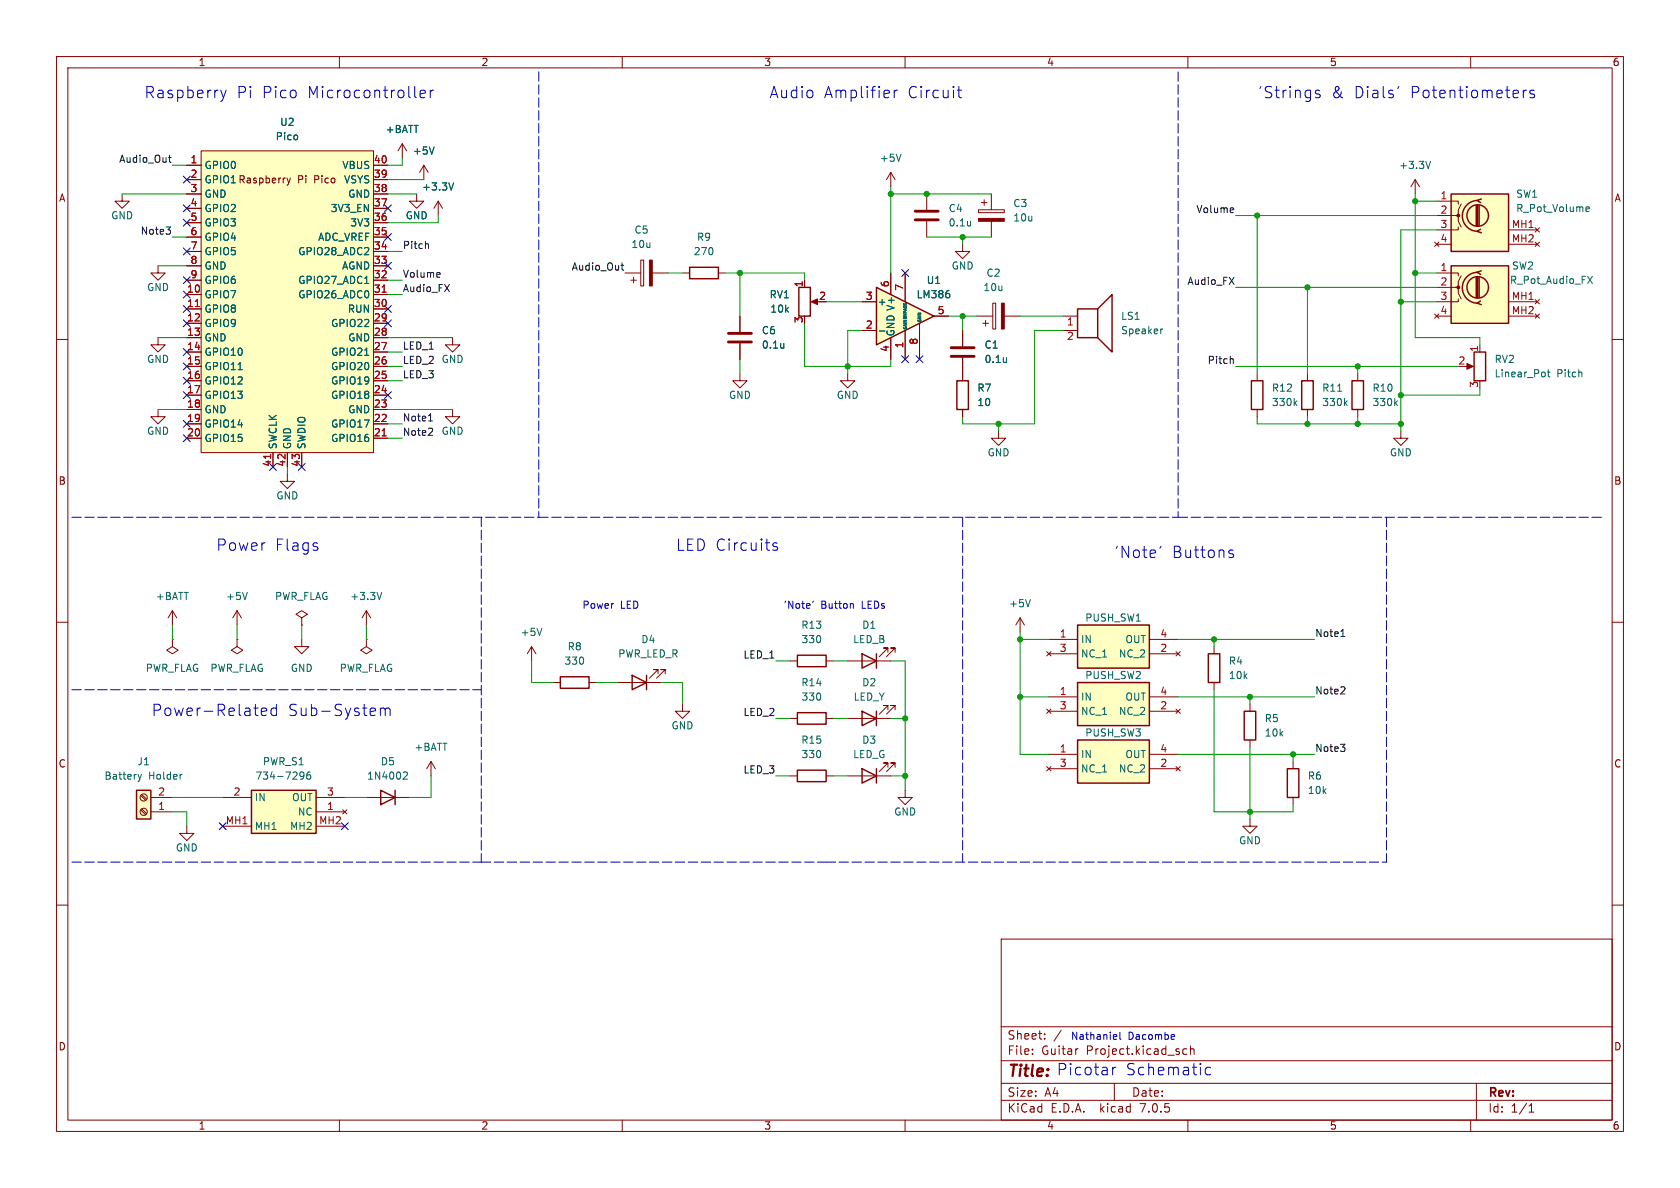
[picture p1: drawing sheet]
<svg xmlns="http://www.w3.org/2000/svg" width="297mm" height="210mm" viewBox="0 0 297 210" stroke-linecap="round" stroke-linejoin="round" font-family="sans-serif">
<g fill="none" stroke="#840000" stroke-width=".18">
<path d="M10 10h277v190h-277zM12 12h273v186h-273zM60 10v2M110 10v2M160 10v2M210 10v2M260 10v2M163.8 34.3v2.8M163.8 39.1v2.8M173 37.1h4.5v.5h-4.5zM173.5 35.8h1M174 35.3v1"/>
<path d="M175.3 34.3v2.8M175.3 39.1v2.8M250.2 31.8l-.8 1.2M250.2 31.8v2.5M250.2 31.8l.8 1.2M10 60h2M170.2 43.2v1.3h1.2l-1.2 1.2-1.3-1.2h1.3M285 60h2M176.5 76.2v1.3h1.3l-1.3 1.2-1.2-1.2h1.2M231.1 66v1.3M231.1 72.4v1.3M10 110h2"/>
<path d="M41.9 113v1.3l1 .6-1 .7-1-.7 1-.6M41.9 113h.1M41.9 108l-.8 1.2M41.9 108v2.5M41.9 108l.8 1.2M53.3 109.2l1.1-.6-1.1-.6-1 .6 1 .6v1.3M53.3 110.5h.1M53.3 113v1.3h1.3l-1.3 1.3-1.2-1.3h1.2M94 114.3l-.8 1.3M94 114.3v2.5M94 114.3l.7 1.3M116.3 119.1v-.7h-.7h.7l-1.5 1.5"/>
<path d="M117.6 119.1v-.7h-.8h.8l-1.5 1.5M149.9 116.8h7.6M157 115.3v-.7h-.8h.8l-1.6 1.5M158.2 115.3v-.7h-.7h.7l-1.5 1.5M285 110h2M97.8 120.7h1.3M104.1 120.7h1.3M109.2 120.7h7.6M139.7 127h1.3M146 127h1.3M10 160h2M39.4 141h5"/>
<path d="M39.4 146.1h5M55.9 143.5h5.1M55.9 141h5.1M55.9 146.1h5.1M60.6 143.1l.7 .8M61.3 143.1l-.7 .8M64.8 141h7.6M285 160h2M177 166h108v32h-108zM60 198v2M110 198v2M160 198v2"/>
<path d="M177 194.5h108M177 191.5h108M177 187.5h108M177 181.5h108M182.5 186.3v.1M182.5 185.5v.1M184.7 183.6v.1M184.7 182.8v.1M187.6 182.1l-1.3 2M190.6 185.4l-.3 .1M197 191.5v3M209.8 185.5l-.4-.1-.3 .3v.4l.1 .2h.6"/>
<path d="M210 198v2M210.5 185.5l.2-.1 .3 .1 .1 .9M210.5 184.9v1.5M260 198v2M261 191.5v6.5M270.3 196.6h.9M270.3 195.5l.4-.4v1.5"/>
</g>
<path d="M230.1 67.3h2.1v5.1h-2.1zM99.1 119.6h5v2.1h-5zM111.8 119.4l2.5 1.3-2.5 1.2zM114.3 119.4v2.5M152.4 115.6l2.5 1.2-2.5 1.3zM154.9 115.6v2.5M44.4 139.7h11.5v7.6h-11.5zM67.3 139.7l2.5 1.3-2.5 1.2zM69.8 139.7v2.5M141 126h5v2h-5z" fill="none" stroke="#840000" stroke-width=".25"/>
<path d="M252.9 28.5l-.4 1.3M237.8 71.2l.4 .5M238.2 70.9l-.5 .4M43.7 104.7l-.4 1.3M95.8 111.1l-.4 1.2M53.1 136.6l.1-.1 .5 .1a.84 .84 0 0 1-.3 1.1h-.3M53.7 137l-.2 .3-.4-.2M54.8 136.5h-.3a.85 .85 0 0 0 0 1.2l.4-.1v-.4l-.2-.2h-.4l-.1 .2M71.5 136.5h.4l.1 .3-.8 .9h.8" fill="none" stroke="#006464" stroke-width=".18"/>
<path d="M44.4 139.7h11.5v7.6h-11.5z" fill="#ffffc2" stroke="#ffffc2" stroke-width=".18"/>
<path d="M161.8 38.9h4.1M161.8 37.3h4.1" fill="none" stroke="#840000" stroke-width=".51"/>
<path d="M173 38.6h4.5v.5h-4.5z" fill="#840000" stroke="#840000" stroke-width=".18"/>
<path d="M154.9 50.8l10.2 5.1-10.2 5.1z" fill="#ffffc2"/>
<g fill="none" stroke="#840000" stroke-width=".25">
<path d="M256.5 34.3h10.2v10.2h-10.2zM261 36.3v3.6M261.2 35.4a2.73 2.73 0 0 0-2.7 2.8 2.73 2.73 0 0 0 2.7 2.7M261.2 36.3v3.6M261.5 36.3v3.6M261.9 35.2l-.8 .2 .6 .4M121.9 47.2h5.1v2.1h-5.1zM141.2 50.8h2.1v5.1h-2.1zM154.9 50.8l10.2 5.1-10.2 5.1zM190.5 54.6h3.6v5.1h-3.6zM194.1 54.6l2.5-2.5v10.1l-2.5-2.5M256.5 47h10.2v10.2h-10.2z"/>
<path d="M261 49v3.6M261.2 48.1a2.73 2.73 0 0 0-2.7 2.8 2.73 2.73 0 0 0 2.7 2.7M261.2 49v3.6M261.5 49v3.6M261.7 40.5l-.6 .4 .8 .2M261.7 53.2l-.6 .4 .8 .2M261.9 47.9l-.8 .2 .6 .4M169.2 67.3h2v5.1h-2zM221.2 67.3h2.1v5.1h-2.1zM239 67.3h2v5.1h-2zM260.6 62.2h2v5.1h-2zM141 115.8h5v2.1h-5z"/>
<path d="M190.5 110.5h12.7v7.6h-12.7zM213.6 115.6h2v5.1h-2zM24.1 139.7h2.6v5.1h-2.6zM141 136.1h5v2.1h-5zM152.4 125.7l2.5 1.3-2.5 1.3zM152.4 135.9l2.5 1.3-2.5 1.2zM154.9 125.7v2.6M154.9 135.9v2.5M190.5 130.8h12.7v7.6h-12.7zM190.5 120.7h12.7v7.6h-12.7zM220 125.7h2v5.1h-2zM227.6 135.9h2v5.1h-2z"/>
<circle cx="261.2" cy="38.1" r="1.9"/>
<circle cx="261.2" cy="50.8" r="1.9"/>
</g>
<g fill="none" stroke="#840000" stroke-width=".18">
<path d="M21.6 34.3v1.3h1.3l-1.3 1.2-1.3-1.2h1.3M33 29.2h2.6M33 31.8h2.6M33 34.3h2.6M33 39.4h2.6M33 36.8h2.6M35.6 26.7h30.4v53.3h-30.4zM50.7 31.5l.3 .8M51 32.3l-.3 .5M51.3 31.5l-.3 .8M66 29.2h2.6M66 31.8h2.6"/>
<path d="M66 34.3h2.6M66 39.4h2.6M66 36.8h2.6M71.1 25.4l-.7 1.3M71.1 25.4v2.5M71.1 25.4l.8 1.3M73.7 34.3v1.3h1.2l-1.2 1.2-1.3-1.2h1.3M74.9 29.2l-.7 1.3M74.9 29.2v2.6M74.9 29.2l.8 1.3M77.5 35.6l-.8 1.2M77.5 35.6v2.5"/>
<path d="M77.5 35.6l.7 1.2M157.5 30.5v2.5M157.5 30.5l-.8 1.3M157.5 30.5l.7 1.3M254 35.6h3.8v.5M254 38.1h3.8v1l.5 1M258.3 36.1l-.5 1v1h-.5M27.9 47v1.3h1.3l-1.3 1.2-1.2-1.2h1.2M27.9 59.7v1.3h1.3l-1.3 1.2-1.2-1.2h1.2M33 57.2h2.6M33 52.1h2.6M33 54.6h2.6"/>
<path d="M33 59.7h2.6M33 49.5h2.6M33 47h2.6M33 44.5h2.6M33 41.9h2.6M66 57.2h2.6M66 52.1h2.6M66 54.6h2.6M66 59.7h2.6M66 49.5h2.6M66 47h2.6M66 44.5h2.6"/>
<path d="M66 41.9h2.6M80 59.7v1.3h1.3l-1.3 1.2-1.3-1.2h1.3M110.5 48.3h2.8M111.5 49.5h1M112 49v1M113.3 46h.5v4.5h-.5zM115.3 48.3h2.8M120.6 48.3h1.3M127 48.3h1.3M130.8 55.9v2.8M142.2 49.5v1.3M143.8 53.3h1"/>
<path d="M152.4 58.4h2.5M152.4 53.3h2.5M157.5 48.3v3.8M157.5 59.7v3.8M160 48.3v5M160 58.4v5.1M162.6 57.2v6.3M165.1 55.9h2.5M170.2 58.4v2.8M172.7 55.9h2.8M173.7 57.2h1.1M174.2 56.6v1.1"/>
<path d="M175.5 53.6h.5v4.6h-.5zM177.5 55.9h2.8M188 58.4h2.5M188 55.9h2.5M253.6 42.8l.8 .8M253.6 55.5l.8 .8M254 48.3h3.8v.5M254 50.8h3.8v1l.5 1M254 55.9h2.5M254 43.2h2.5M254.4 42.8l-.8 .8M254.4 55.5l-.8 .8"/>
<path d="M257.8 40.1v.5h-3.8M257.8 52.8v.5h-3.8M258.3 48.8l-.5 1v1h-.5M266.8 53.3h5M266.8 55.9h5M266.8 40.6h5M266.8 43.2h5M271.4 40.3l.8 .7M271.4 42.8l.8 .8M271.4 53l.8 .7M271.4 55.5l.8 .8M272.2 40.3l-.8 .7"/>
<path d="M272.2 42.8l-.8 .8M272.2 53l-.8 .7M272.2 55.5l-.8 .8M27.9 72.4v1.3h1.3l-1.3 1.2-1.2-1.2h1.2M33 62.2h2.6M33 64.8h2.6M33 67.3h2.6M33 69.9h2.6M33 72.4h2.6M33 74.9h2.6M33 77.5h2.6M66 62.2h2.6"/>
<path d="M66 64.8h2.6M66 67.3h2.6M66 69.9h2.6M66 72.4h2.6M66 74.9h2.6M66 77.5h2.6M80 72.4v1.3h1.3l-1.3 1.2-1.3-1.2h1.3M130.8 66v1.3h1.3l-1.3 1.3-1.3-1.3h1.3M130.8 60.7v2.8M149.9 66v1.3h1.2l-1.2 1.3-1.3-1.3h1.3M170.2 63.2v4.1M170.2 72.4v1.3"/>
<path d="M222.2 66v1.3M222.2 72.4v1.3M240 66v1.3M240 72.4v1.3M247.6 76.2v1.3h1.3l-1.3 1.2-1.2-1.2h1.2M259.1 64.8h1M261.6 61v1.2M48.3 80v2.6M50.8 83.8v1.3h1.3l-1.3 1.3-1.3-1.3h1.3M50.8 80v2.6M53.3 80v2.6M30.5 113v1.3l1 .6-1 .7-1-.7 1-.6"/>
<path d="M30.5 113h.1M30.5 108l-.8 1.2M30.5 108v2.5M30.5 108l.7 1.2M64.8 113v1.3l1 .6-1 .7-1-.7 1-.6M64.8 113h.1M64.8 108l-.8 1.2M64.8 108v2.5M64.8 108l.7 1.2M139.7 116.8h1.3M146 116.8h1.3M180.3 109.2l-.7 1.3"/>
<path d="M180.3 109.2v2.6M180.3 109.2l.8 1.3M185 115.2l.8 .8M185.4 113h5.1M185.4 115.6h5.1M185.8 115.2l-.8 .8M203.2 113h5.1M203.2 115.6h5.1M207.9 115.2l.8 .8M208.7 115.2l-.8 .8M214.6 114.3v1.3M76.2 134.6l-.8 1.3"/>
<path d="M76.2 134.6v2.6M76.2 134.6l.8 1.3M120.6 124.5v1.2h1.3l-1.3 1.3-1.2-1.3h1.2M139.7 137.2h1.3M146 137.2h1.3M149.9 137.2h7.6M149.9 127h7.6M157 125.5v-.8h-.8h.8l-1.6 1.5M157 135.6v-.7h-.8h.8l-1.6 1.5M158.2 125.5v-.8h-.7h.7l-1.5 1.5M158.2 135.6v-.7h-.7h.7l-1.5 1.5M160 139.7v1.3h1.3l-1.3 1.2-1.3-1.2h1.3"/>
<path d="M185 135.5l.8 .8M185 125.3l.8 .8M185.4 133.4h5.1M185.4 135.9h5.1M185.4 123.2h5.1M185.4 125.7h5.1M185.8 135.5l-.8 .8M185.8 125.3l-.8 .8M203.2 133.4h5.1M203.2 135.9h5.1M203.2 123.2h5.1M203.2 125.7h5.1"/>
<path d="M207.9 135.5l.8 .8M207.9 125.3l.8 .8M208.7 135.5l-.8 .8M208.7 125.3l-.8 .8M214.6 120.7v1.2M221 124.5v1.2M221 130.8v1.3M228.6 134.6v1.3M24.9 140.6l.9 .9M24.9 143.2l.9 .8M25.1 140.5l.8 .8M25.1 143l.8 .8"/>
<path d="M26.7 143.5h3.8M26.7 141h3.8M33 146.1v1.2h1.3l-1.3 1.3-1.3-1.3h1.3M221 144.8v1.3h1.2l-1.2 1.2-1.3-1.2h1.3M228.6 141v1.2"/>
<circle cx="25.4" cy="143.5" r=".63"/>
<circle cx="25.4" cy="141" r=".63"/>
</g>
<g fill="none" stroke="#006464" stroke-width=".18">
<path d="M76.7 26l-.4 1.2M80.2 32.3l-.4 1.3M159.3 27.2l-.4 1.3M280.4 37.2l.2 .2 .3-.1M280.4 36.7l.2-.1h.2l.2 .1v.2l-.6 .1M64.5 50.1h.7M155.5 58.5h.9M205.6 58.2h-.3M280.7 48.8l.8 1.3M281.5 48.8l-.8 1.3M42.1 65.3h.7M64.5 62.8h.7"/>
<path d="M228.9 71.2l.4 .5M229.3 70.9l-.5 .4M246.7 71.2l.4 .5M247.1 70.9l-.5 .4M273.5 65.8h.5M273.7 65.3v1.1l.3 .2M279.6 65.8l.1 .8M67.5 104.7l-.4 1.3M182.2 106l-.5 1.3M24.4 136.9l.3 .8M24.7 137.7l-.1 .3M25 136.9l-.3 .8"/>
<path d="M32.2 136.9l-.2 .1"/>
</g>
<g fill="#840000" stroke="#840000" stroke-width=".18">
<path d="M177 53.6h.5v4.6h-.5z"/>
<path d="M143.4 53.3l1.1-.5v1z"/>
<path d="M259.3 64.3l1.2 .5-1.2 .5z"/>
<path d="M114.8 46h.5v4.5h-.5z"/>
<circle cx="257.8" cy="38.1" r=".25"/>
<circle cx="257.8" cy="50.8" r=".25"/>
</g>
<path d="M128.8 58.9h4M128.8 60.5h4M168.1 63h4.1M168.1 61.5h4.1" fill="none" stroke="#840000" stroke-width=".51"/>
<g fill="#ffffc2" stroke="#ffffc2" stroke-width=".18">
<path d="M190.5 130.8h12.7v7.6h-12.7z"/>
<path d="M190.5 120.7h12.7v7.6h-12.7z"/>
<path d="M190.5 110.5h12.7v7.6h-12.7z"/>
<path d="M35.6 26.7h30.4v53.3h-30.4z"/>
<path d="M256.5 34.3h10.2v10.2h-10.2z"/>
<path d="M256.5 47h10.2v10.2h-10.2z"/>
<path d="M24.1 139.7h2.6v5.1h-2.6z"/>
</g>
<path d="M34.5 54.2h.8M67.6 51.7h.7M67.6 77.1h.7M47.8 80.3v.7" fill="none" stroke="#a90000" stroke-width=".18"/>
<g fill="none" stroke="#0f0f0f" stroke-width=".18">
<path d="M29.8 27.9h.5M30 28.5l.3 .2M217.9 36.7l.2 .3-.6 .2M218 37.5l-.1 .1M29.4 40.1h.7l-.4 .5M30.1 40.7v.6M75.4 43.1l.4 .2v.6M77.6 48.2l.2 .3-.6 .1M77.8 49h-.2M109.8 46.9h.5M110 47.6l.3 .1M75.8 74.4h.7"/>
<path d="M76 73.3l.1-.2v1.3M76.4 75.7l.1 .2-.1 .3-.7 .8h.8M217.9 63.4l.1 .2v.7M237 112.5h.8M237.3 111.4l.1-.2v1.3M237 131.6h.8l-.5 .5M237.7 132.1l.1 .2-.1 .5M237.7 121.5l.1 .1-.1 .4-.7 .7h.8"/>
</g>
<g fill="none" stroke="#0000c2" stroke-width=".18">
<path d="M39 15.9l.5 1.4M39.5 17.3l-.2 .5-.3 .1M40 15.9l-.5 1.4M73.3 17l.3 .3M74.3 16.6l.9-.2-.1-.4-.6-.1-.2 .3 .1 1 .1 .1 .6-.1M76.1 15.9v1.4M76.6 15.9a.51 .51 0 0 0-.5 .4M158.1 15.9v1.4M158.7 15.9a.51 .51 0 0 0-.6 .4M169.2 15.9h.8M169.5 15.3v1.7l.1 .2 .4 .1M233.3 16l-.5-.1-.3 .3 .1 .3 .7 .2 .1 .2-.1 .3-.2 .1-.6-.1"/>
<path d="M247.3 15.3l-.2 .4M269.3 15.9v1.4M269.9 15.9a.51 .51 0 0 0-.6 .4M271.2 16l-.5-.1-.3 .3 .1 .3 .7 .2 .1 .2-.1 .3-.2 .1-.6-.1M56.1 96.7l.1 .2-.1 .3M137.4 96h-.5l-.3 .2 .1 .3 .7 .2 .1 .2-.1 .3-.2 .1-.6-.1M205.2 96.6l-.2 .3M217.3 97.8l.7 .2 .1 .3-.3 .3-.6-.1M217.3 97.3l.2-.1 .5 .1M143.8 106.3l-.1 .2M150.5 106.7l.4 .2v.6M46.2 125.8l1-.2-.1-.3-.6-.1-.3 .2 .1 1 .2 .1 .6-.1"/>
<path d="M48.9 125.3l-.6-.1-.4 .3v.6l.2 .3 .2 .1 .6-.1M48.9 124.5v2M67.2 125.4a.5 .5 0 0 1 .9 0M67.2 125.2v1.3M68.1 125.4l.3-.2 .5 .1 .1 1.2M68.1 125.4v1.1M196.7 188.7v1.3M197 182.9l.4 .1v.2l-.6 .1M197.3 188.7a.51 .51 0 0 0-.6 .3M197.4 183.7h-.4M198 182.5v1.1l.2 .1M207.2 182.9l.4 .1 .1 .2-.7 .1"/>
<path d="M207.6 183.7h-.4M214 188.8l-.5-.1-.4 .3v.6l.2 .3 .2 .1 .5-.1"/>
</g>
<path d="M95.2 12.7v78.7M208.3 12.7v78.7M12.7 91.4h82.5M85.1 91.4v61M95.2 91.4h113.1M170.2 91.4v61M208.3 91.4h74.9M245.1 91.4v61M12.7 121.9h72.4M12.7 152.4h72.4M85.1 152.4h60.9M146 152.4h99.1" fill="none" stroke="#0000c2" stroke-width=".18" stroke-dasharray="1.7 .6"/>
<g fill="none" stroke="#009600" stroke-width=".18">
<path d="M21.6 34.3h11.4M30.5 29.2h2.5M68.6 34.3h5.1M68.6 31.8h6.3M71.1 27.9v1.3h-2.5M77.5 38.1v1.3h-8.9M157.5 34.3h17.8M157.5 33v15.3M218.4 38.1h35.6M222.2 38.1v27.9M250.2 34.3v25.4h11.4v1.3M250.2 35.6h3.8"/>
<path d="M27.9 59.7h5.1M27.9 47h5.1M30.5 41.9h2.5M68.6 59.7h11.4M68.6 44.5h2.5M68.6 52.1h2.5M68.6 49.5h2.5M118.1 48.3h2.5M128.3 48.3h13.9v1.2M130.8 48.3v7.6M142.2 57.2v7.6h15.3v-1.3M146 53.3h6.4"/>
<path d="M152.4 58.4h-2.5v7.6M163.8 41.9h11.5M167.6 55.9h5.1M170.2 41.9v1.3M170.2 55.9v2.5M180.3 55.9h7.7M188 58.4h-5.1v16.5h-12.7v-1.2M218.4 50.8h35.6M231.1 50.8v15.2M247.6 53.3h6.4M250.2 48.3h3.8M254 40.6h-6.4v35.6"/>
<path d="M27.9 72.4h5.1M68.6 64.8h2.5M68.6 74.9h2.5M68.6 67.3h2.5M68.6 62.2h2.5M68.6 72.4h11.4M68.6 77.5h2.5M130.8 63.5v2.5M176.5 74.9v1.3M218.4 64.8h39.4M222.2 73.7v1.2h25.4M231.1 73.7v1.2"/>
<path d="M240 64.8v1.2M240 73.7v1.2M261.6 68.6v1.3h-14M50.8 82.6v1.2M30.5 110.5v2.5M41.9 110.5v2.5M53.3 110.5v2.5M64.8 110.5v2.5M94 116.8v3.9h3.8M137.2 116.8h2.5M147.3 116.8h2.6M157.5 116.8h2.5v22.9"/>
<path d="M180.3 111.8v21.6h5.1M180.3 113h5.1M208.3 113h24.1M214.6 113v1.3M76.2 137.2v3.8h-3.8M105.4 120.7h3.8M116.8 120.7h3.8v3.8M137.2 127h2.5M137.2 137.2h2.5M147.3 127h2.6M147.3 137.2h2.6M157.5 127h2.5"/>
<path d="M157.5 137.2h2.5M180.3 123.2h5.1M208.3 123.2h24.1M208.3 133.4h24.1M214.6 121.9v21.6h14v-1.3M221 123.2v1.3M221 132.1v12.7M228.6 133.4v1.2M30.5 141h8.9M30.5 143.5h2.5v2.6M61 141h3.8"/>
</g>
<g fill="none" stroke="#000084" stroke-width=".18">
<path d="M32.4 31.1l1.2 1.3M32.4 36.2l1.2 1.2M32.4 38.8l1.2 1.2M33.6 31.1l-1.2 1.3M33.6 36.2l-1.2 1.2M33.6 38.8l-1.2 1.2M68 36.2l1.2 1.2M69.2 36.2l-1.2 1.2M32.4 43.8l1.2 1.3M32.4 48.9l1.2 1.2M32.4 54l1.2 1.2M32.4 51.5l1.2 1.2"/>
<path d="M32.4 56.5l1.2 1.3M33.6 43.8l-1.2 1.3M33.6 48.9l-1.2 1.2M33.6 54l-1.2 1.2M33.6 51.5l-1.2 1.2M33.6 56.5l-1.2 1.3M68 56.5l1.2 1.3M68 41.3l1.2 1.2M68 54l1.2 1.2M68 46.4l1.2 1.2M69.2 56.5l-1.2 1.3M69.2 41.3l-1.2 1.2"/>
<path d="M69.2 54l-1.2 1.2M69.2 46.4l-1.2 1.2M159.4 47.7l1.2 1.2M160.6 47.7l-1.2 1.2M32.4 66.7l1.2 1.2M32.4 76.9l1.2 1.2M32.4 61.6l1.2 1.2M32.4 74.3l1.2 1.2M32.4 69.2l1.2 1.3M32.4 64.2l1.2 1.2M33.6 66.7l-1.2 1.2M33.6 76.9l-1.2 1.2"/>
<path d="M33.6 61.6l-1.2 1.2M33.6 74.3l-1.2 1.2M33.6 69.2l-1.2 1.3M33.6 64.2l-1.2 1.2M68 69.2l1.2 1.3M69.2 69.2l-1.2 1.3M159.4 62.9l1.2 1.2M160.6 62.9l-1.2 1.2M162 62.9l1.2 1.2M163.2 62.9l-1.2 1.2M47.7 81.9l1.2 1.3M48.9 81.9l-1.2 1.3"/>
<path d="M52.7 81.9l1.2 1.3M53.9 81.9l-1.2 1.3M38.8 145.4l1.2 1.3M40 145.4l-1.2 1.3M60.4 145.4l1.2 1.3M61.6 145.4l-1.2 1.3"/>
</g>
<g fill="#009600" stroke="#009600" stroke-width=".18">
<circle cx="163.8" cy="34.3" r=".46"/>
<circle cx="170.2" cy="41.9" r=".46"/>
<circle cx="157.5" cy="34.3" r=".46"/>
<circle cx="170.2" cy="55.9" r=".46"/>
<circle cx="130.8" cy="48.3" r=".46"/>
<circle cx="149.9" cy="64.8" r=".46"/>
<circle cx="180.3" cy="123.2" r=".46"/>
<circle cx="180.3" cy="113" r=".46"/>
<circle cx="250.2" cy="48.3" r=".46"/>
<circle cx="247.6" cy="53.3" r=".46"/>
<circle cx="231.1" cy="50.8" r=".46"/>
<circle cx="250.2" cy="35.6" r=".46"/>
<circle cx="247.6" cy="74.9" r=".46"/>
<circle cx="247.6" cy="69.9" r=".46"/>
<circle cx="228.6" cy="133.4" r=".46"/>
<circle cx="214.6" cy="113" r=".46"/>
<circle cx="221" cy="143.5" r=".46"/>
<circle cx="221" cy="123.2" r=".46"/>
<circle cx="222.2" cy="38.1" r=".46"/>
<circle cx="231.1" cy="74.9" r=".46"/>
<circle cx="240" cy="64.8" r=".46"/>
<circle cx="240" cy="74.9" r=".46"/>
<circle cx="176.5" cy="74.9" r=".46"/>
<circle cx="160" cy="127" r=".46"/>
<circle cx="160" cy="137.2" r=".46"/>
</g>
<g font-size="2.8" fill="#0000c2">
<text x="25.4" y="17.5">Raspberry</text>
<text x="41.7" y="17.5">Pi</text>
<text x="46.1" y="17.5">Pico</text>
<text x="54.1" y="17.5">Microcontroller</text>
<text x="135.9" y="17.5">Audio</text>
<text x="145.5" y="17.5">Amplifier</text>
<text x="160.2" y="17.5">Circuit</text>
<text x="222.2" y="17.5">'Strings</text>
<text x="235.2" y="17.5">&amp;</text>
<text x="239.2" y="17.5">Dials'</text>
<text x="249.1" y="17.5">Potentiometers</text>
<text x="38.1" y="97.5">Power</text>
<text x="48.5" y="97.5">Flags</text>
<text x="119.4" y="97.5">LED Circuits</text>
<text x="196.8" y="98.8">'Note'</text>
<text x="207" y="98.8">Buttons</text>
<text x="26.7" y="126.8">Power-Related</text>
<text x="50.7" y="126.8">Sub-System</text>
<text x="186.7" y="190.2">Picotar</text>
<text x="198.9" y="190.2">Schematic</text>
</g>
<text font-size="2.8" fill="#840000" x="178" y="190.8">Title:</text>
<g font-size="2.1" fill="#840000">
<text x="178" y="183.9">Sheet:</text>
<text x="178" y="186.6">File:</text>
<text x="184" y="186.6">Guitar</text>
<text x="191.9" y="186.6">Project.kicad_sch</text>
<text x="178" y="196.8">KiCad</text>
<text x="178" y="194">Size:</text>
<text x="184.6" y="194">A4</text>
<text x="185.7" y="196.8">E.D.A.</text>
<text x="194.4" y="196.8">kicad</text>
<text x="200" y="194">Date:</text>
<text x="201.5" y="196.8">7.0.5</text>
<text x="263" y="194.2">Rev:</text>
<text x="263" y="196.8">Id:</text>
<text x="267" y="196.8">1/1</text>
</g>
<g font-size="1.8" fill="#840000">
<text x="35" y="11.8">1</text>
<text x="85" y="11.8">2</text>
<text x="135" y="11.8">3</text>
<text x="185" y="11.8">4</text>
<text x="235" y="11.8">5</text>
<text x="285" y="11.8">6</text>
<text x="10.4" y="35.8">A</text>
<text x="36.1" y="32.6">GPIO1 Raspberry</text>
<text x="52.6" y="32.6">Pi</text>
<text x="55.6" y="32.6">Pico</text>
<text x="285.4" y="35.8">A</text>
<text x="10.3" y="85.8">B</text>
<text x="285.3" y="85.8">B</text>
<text x="10.3" y="135.8">C</text>
<text x="285.3" y="135.8">C</text>
<text x="10.3" y="185.8">D</text>
<text x="285.3" y="185.8">D</text>
<text x="35" y="199.8">1</text>
<text x="85" y="199.8">2</text>
<text x="135" y="199.8">3</text>
<text x="185" y="199.8">4</text>
<text x="235" y="199.8">5</text>
<text x="285" y="199.8">6</text>
</g>
<g font-size="1.8" fill="#006464">
<text x="49.5" y="22.4">U2</text>
<text x="68.1" y="23.7">+BATT</text>
<text x="48.7" y="25">Pico</text>
<text x="72.9" y="27.5">+5V</text>
<text x="155.5" y="28.8">+5V</text>
<text x="36.1" y="30">GPIO0</text>
<text x="36.1" y="35.1">GND</text>
<text x="36.1" y="32.6">GPIO1</text>
<text x="60.5" y="30">VBUS</text>
<text x="60.8" y="32.6">VSYS</text>
<text x="61.5" y="35.1">GND</text>
<text x="74.6" y="33.8">+3.3V</text>
<text x="247.3" y="30">+3.3V</text>
<text x="268" y="35.1">SW1</text>
<text x="19.6" y="38.9">GND</text>
<text x="36.1" y="37.7">GPIO2</text>
<text x="36.1" y="40.2">GPIO3</text>
<text x="58.5" y="37.7">3V3_EN</text>
<text x="61.9" y="40.2">3V3</text>
<text x="71.7" y="38.9">GND</text>
<text x="112.1" y="41.5">C5</text>
<text x="167.6" y="37.7">C4</text>
<text x="167.6" y="40.2">0.1u</text>
<text x="179.1" y="36.8">C3</text>
<text x="179.1" y="39.3">10u</text>
<text x="268" y="37.7">R_Pot_Volume</text>
<text x="36.1" y="42.7">GPIO4</text>
<text x="36.1" y="45.3">GPIO5</text>
<text x="36.1" y="47.8">GND</text>
<text x="52.7" y="45.3">GPIO28_ADC2</text>
<text x="56.2" y="42.7">ADC_VREF</text>
<text x="60.4" y="47.8">AGND</text>
<text x="111.6" y="44">10u</text>
<text x="122.6" y="45.3">270</text>
<text x="123.2" y="42.7">R9</text>
<text x="168.2" y="47.8">GND</text>
<text x="267.2" y="47.8">SW2</text>
<text x="25.9" y="51.6">GND</text>
<text x="36.1" y="52.9">GPIO7</text>
<text x="36.1" y="50.4">GPIO6</text>
<text x="52.7" y="52.9">GPIO26_ADC0</text>
<text x="52.7" y="50.4">GPIO27_ADC1</text>
<text x="136" y="52.9">RV1</text>
<text x="162" y="52.9">LM386</text>
<text x="163.8" y="50.4">U1</text>
<text x="173.8" y="51.6">10u</text>
<text x="174.3" y="49.1">C2</text>
<text x="266.9" y="50.4">R_Pot_Audio_FX</text>
<text x="36.1" y="55.4">GPIO8</text>
<text x="36.1" y="58">GPIO9</text>
<text x="58.5" y="58">GPIO22</text>
<text x="61.5" y="55.4">RUN</text>
<text x="134.6" y="59.2">C6</text>
<text x="136.1" y="55.4">10k</text>
<text x="155.1" y="54.2">+</text>
<text x="158.3" y="59.6" transform="rotate(-90 158.3 59.6)">GND V+</text>
<text x="198.1" y="56.7">LS1</text>
<text x="198.1" y="59.2">Speaker</text>
<text x="25.9" y="64.3">GND</text>
<text x="36.1" y="60.5">GND</text>
<text x="36.1" y="63.1">GPIO10</text>
<text x="36.1" y="65.6">GPIO11</text>
<text x="58.5" y="65.6">GPIO20</text>
<text x="58.5" y="63.1">GPIO21</text>
<text x="61.5" y="60.5">GND</text>
<text x="78" y="64.3">GND</text>
<text x="134.6" y="61.8">0.1u</text>
<text x="174" y="61.8">C1</text>
<text x="174" y="64.3">0.1u</text>
<text x="264.2" y="64.3">RV2</text>
<text x="36.1" y="68.1">GPIO12</text>
<text x="36.1" y="70.7">GPIO13</text>
<text x="58.5" y="70.7">GPIO18</text>
<text x="58.5" y="68.1">GPIO19</text>
<text x="128.8" y="70.7">GND</text>
<text x="147.9" y="70.7">GND</text>
<text x="172.7" y="69.4">R7</text>
<text x="172.7" y="71.9">10</text>
<text x="224.8" y="69.4">R12</text>
<text x="224.8" y="71.9">330k</text>
<text x="233.7" y="69.4">R11</text>
<text x="233.7" y="71.9">330k</text>
<text x="242.6" y="69.4">R10</text>
<text x="242.6" y="71.9">330k</text>
<text x="264.2" y="66.9">Linear_Pot</text>
<text x="275.2" y="66.9">Pitch</text>
<text x="25.9" y="77">GND</text>
<text x="36.1" y="73.2">GND</text>
<text x="36.1" y="75.8">GPIO14</text>
<text x="58.5" y="75.8">GPIO17</text>
<text x="61.5" y="73.2">GND</text>
<text x="78" y="77">GND</text>
<text x="36.1" y="78.3">GPIO15</text>
<text x="49.1" y="79.5" transform="rotate(-90 49.1 79.5)">SWCLK</text>
<text x="51.6" y="79.5" transform="rotate(-90 51.6 79.5)">GND</text>
<text x="54.2" y="79.5" transform="rotate(-90 54.2 79.5)">SWDIO</text>
<text x="58.5" y="78.3">GPIO16</text>
<text x="174.5" y="80.8">GND</text>
<text x="245.7" y="80.8">GND</text>
<text x="48.8" y="88.5">GND</text>
<text x="27.5" y="106.2">+BATT</text>
<text x="39.9" y="106.2">+5V</text>
<text x="48.6" y="106.2">PWR_FLAG</text>
<text x="61.9" y="106.2">+3.3V</text>
<text x="178.3" y="107.5">+5V</text>
<text x="92" y="112.6">+5V</text>
<text x="113.3" y="113.9">D4</text>
<text x="141.6" y="111.3">R13</text>
<text x="141.6" y="113.9">330</text>
<text x="150.8" y="113.9">LED_B</text>
<text x="152.4" y="111.3">D1</text>
<text x="191" y="113.9">IN</text>
<text x="191.8" y="110">PUSH_SW1</text>
<text x="198.9" y="113.9">OUT</text>
<text x="25.7" y="118.9">PWR_FLAG</text>
<text x="37.1" y="118.9">PWR_FLAG</text>
<text x="51.3" y="118.9">GND</text>
<text x="60" y="118.9">PWR_FLAG</text>
<text x="99.7" y="117.7">330</text>
<text x="100.3" y="115.1">R8</text>
<text x="109.2" y="116.4">PWR_LED_R</text>
<text x="191" y="116.4">NC_1</text>
<text x="197.8" y="116.4">NC_2</text>
<text x="217.2" y="117.7">R4</text>
<text x="141.6" y="121.5">R14</text>
<text x="141.6" y="124">330</text>
<text x="150.9" y="124">LED_Y</text>
<text x="152.4" y="121.5">D2</text>
<text x="191" y="124">IN</text>
<text x="191.8" y="120.2">PUSH_SW2</text>
<text x="198.9" y="124">OUT</text>
<text x="217.2" y="120.2">10k</text>
<text x="118.7" y="129.1">GND</text>
<text x="141.6" y="131.6">R15</text>
<text x="152.4" y="131.6">D3</text>
<text x="191" y="126.6">NC_1</text>
<text x="191.8" y="130.4">PUSH_SW3</text>
<text x="197.8" y="126.6">NC_2</text>
<text x="223.5" y="127.8">R5</text>
<text x="223.5" y="130.4">10k</text>
<text x="18.4" y="138">Battery</text>
<text x="24.2" y="135.4">J1</text>
<text x="26.2" y="138">Holder</text>
<text x="45.1" y="138">734-7296</text>
<text x="46.4" y="135.4">PWR_S1</text>
<text x="64.8" y="138">1N4002</text>
<text x="67.3" y="135.4">D5</text>
<text x="73.2" y="132.9">+BATT</text>
<text x="141.6" y="134.2">330</text>
<text x="150.8" y="134.2">LED_G</text>
<text x="191" y="134.2">IN</text>
<text x="191" y="136.7">NC_1</text>
<text x="197.8" y="136.7">NC_2</text>
<text x="198.9" y="134.2">OUT</text>
<text x="231.1" y="138">R6</text>
<text x="45" y="141.8">IN</text>
<text x="51.6" y="141.8">OUT</text>
<text x="231.1" y="140.5">10k</text>
<text x="45" y="146.9">MH1</text>
<text x="51.3" y="146.9">MH2</text>
<text x="52.6" y="144.3">NC</text>
<text x="158" y="144.3">GND</text>
<text x="219" y="149.4">GND</text>
<text x="31" y="150.7">GND</text>
</g>
<g font-size="1.8" fill="#0f0f0f">
<text x="21" y="28.9">Audio_Out</text>
<text x="24.8" y="41.6">Note3</text>
<text x="211.5" y="37.8">Volume</text>
<text x="71.1" y="44.1">Pitch</text>
<text x="101" y="47.9">Audio_Out</text>
<text x="71.1" y="49.2">Volume</text>
<text x="71.1" y="51.7">Audio_FX</text>
<text x="209.9" y="50.5">Audio_FX</text>
<text x="71.1" y="61.9">LED_1</text>
<text x="71.1" y="64.4">LED_2</text>
<text x="213.5" y="64.4">Pitch</text>
<text x="71.1" y="67">LED_3</text>
<text x="71.1" y="74.6">Note1</text>
<text x="71.1" y="77.1">Note2</text>
<text x="232.4" y="112.7">Note1</text>
<text x="131.4" y="116.5">LED_1</text>
<text x="232.4" y="122.8">Note2</text>
<text x="131.4" y="126.7">LED_2</text>
<text x="131.4" y="136.8">LED_3</text>
<text x="232.4" y="133">Note3</text>
</g>
<g font-size="1.8" fill="#a90000">
<text x="33.6" y="29">1</text>
<text x="66" y="29">40</text>
<text x="33.6" y="31.5">2</text>
<text x="33.6" y="34">3</text>
<text x="66" y="34">38</text>
<text x="66" y="31.5">39</text>
<text x="254.6" y="35.3">1</text>
<text x="33.6" y="36.6">4</text>
<text x="33.6" y="39.1">5</text>
<text x="33.6" y="41.7">6</text>
<text x="66" y="41.7">35</text>
<text x="66" y="39.1">36</text>
<text x="66" y="36.6">37</text>
<text x="254.6" y="37.8">2</text>
<text x="254.6" y="40.4">3</text>
<text x="267.2" y="40.4">MH1</text>
<text x="33.6" y="44.2">7</text>
<text x="33.6" y="46.7">8</text>
<text x="66" y="46.7">33</text>
<text x="66" y="44.2">34</text>
<text x="254.6" y="42.9">4</text>
<text x="267.2" y="42.9">MH2</text>
<text x="33" y="51.8">10</text>
<text x="33.6" y="49.3">9</text>
<text x="66" y="51.8">31</text>
<text x="66" y="49.3">32</text>
<text x="142" y="50.8" transform="rotate(-90 142 50.8)">1</text>
<text x="144.7" y="53.1">2</text>
<text x="153" y="53.1">3</text>
<text x="157.2" y="50.8" transform="rotate(-90 157.2 50.8)">6</text>
<text x="159.8" y="51.5" transform="rotate(-90 159.8 51.5)">7</text>
<text x="254.6" y="48">1</text>
<text x="254.6" y="50.5">2</text>
<text x="254.6" y="53.1">3</text>
<text x="267.2" y="53.1">MH1</text>
<text x="33" y="54.4">11</text>
<text x="33" y="56.9">12</text>
<text x="33" y="59.4">13</text>
<text x="66" y="59.4">28</text>
<text x="66" y="56.9">29</text>
<text x="66" y="54.4">30</text>
<text x="142" y="57.2" transform="rotate(-90 142 57.2)">3</text>
<text x="153" y="58.2">2</text>
<text x="165.7" y="55.6">5</text>
<text x="188.6" y="57.8">1</text>
<text x="254.6" y="55.6">4</text>
<text x="267.2" y="55.6">MH2</text>
<text x="33" y="62">14</text>
<text x="33" y="64.5">15</text>
<text x="66" y="64.5">26</text>
<text x="66" y="62">27</text>
<text x="157.2" y="62.3" transform="rotate(-90 157.2 62.3)">4</text>
<text x="159.8" y="61.6" transform="rotate(-90 159.8 61.6)">1</text>
<text x="162.3" y="61" transform="rotate(-90 162.3 61)">8</text>
<text x="188.6" y="60.3">2</text>
<text x="257.8" y="64.5">2</text>
<text x="261.4" y="62.3" transform="rotate(-90 261.4 62.3)">1</text>
<text x="33" y="67.1">16</text>
<text x="33" y="69.6">17</text>
<text x="66" y="69.6">24</text>
<text x="66" y="67.1">25</text>
<text x="261.4" y="68.6" transform="rotate(-90 261.4 68.6)">3</text>
<text x="33" y="72.1">18</text>
<text x="33" y="74.7">19</text>
<text x="33" y="77.2">20</text>
<text x="66" y="77.2">21</text>
<text x="66" y="74.7">22</text>
<text x="66" y="72.1">23</text>
<text x="48" y="82.6" transform="rotate(-90 48 82.6)">41</text>
<text x="50.5" y="82.6" transform="rotate(-90 50.5 82.6)">42</text>
<text x="53.1" y="82.6" transform="rotate(-90 53.1 82.6)">43</text>
<text x="187.3" y="112.8">1</text>
<text x="205.1" y="112.8">4</text>
<text x="187.3" y="115.3">3</text>
<text x="205.1" y="115.3">2</text>
<text x="187.3" y="122.9">1</text>
<text x="187.3" y="125.5">3</text>
<text x="205.1" y="125.5">2</text>
<text x="205.1" y="122.9">4</text>
<text x="187.3" y="133.1">1</text>
<text x="187.3" y="135.6">3</text>
<text x="205.1" y="135.6">2</text>
<text x="205.1" y="133.1">4</text>
<text x="27.9" y="143.3">1</text>
<text x="27.9" y="140.7">2</text>
<text x="41.2" y="140.7">2</text>
<text x="57.8" y="143.3">1</text>
<text x="57.8" y="140.7">3</text>
<text x="39.9" y="145.8">MH1</text>
<text x="56.4" y="145.8">MH2</text>
</g>
<g font-size="1.8" fill="#0000c2">
<text x="102.9" y="107.7">Power</text>
<text x="109.6" y="107.7">LED</text>
<text x="138.4" y="107.7">'Note'</text>
<text x="145" y="107.7">Button</text>
<text x="152.3" y="107.7">LEDs</text>
<text x="189.2" y="183.9">Nathaniel</text>
<text x="199.3" y="183.9">Dacombe</text>
</g>
<g font-size=".7" fill="#006464">
<text x="160.4" y="58.3" transform="rotate(-90 160.4 58.3)">GAINBYPASS</text>
<text x="162.9" y="57" transform="rotate(-90 162.9 57)">GAIN</text>
</g>
</svg>
